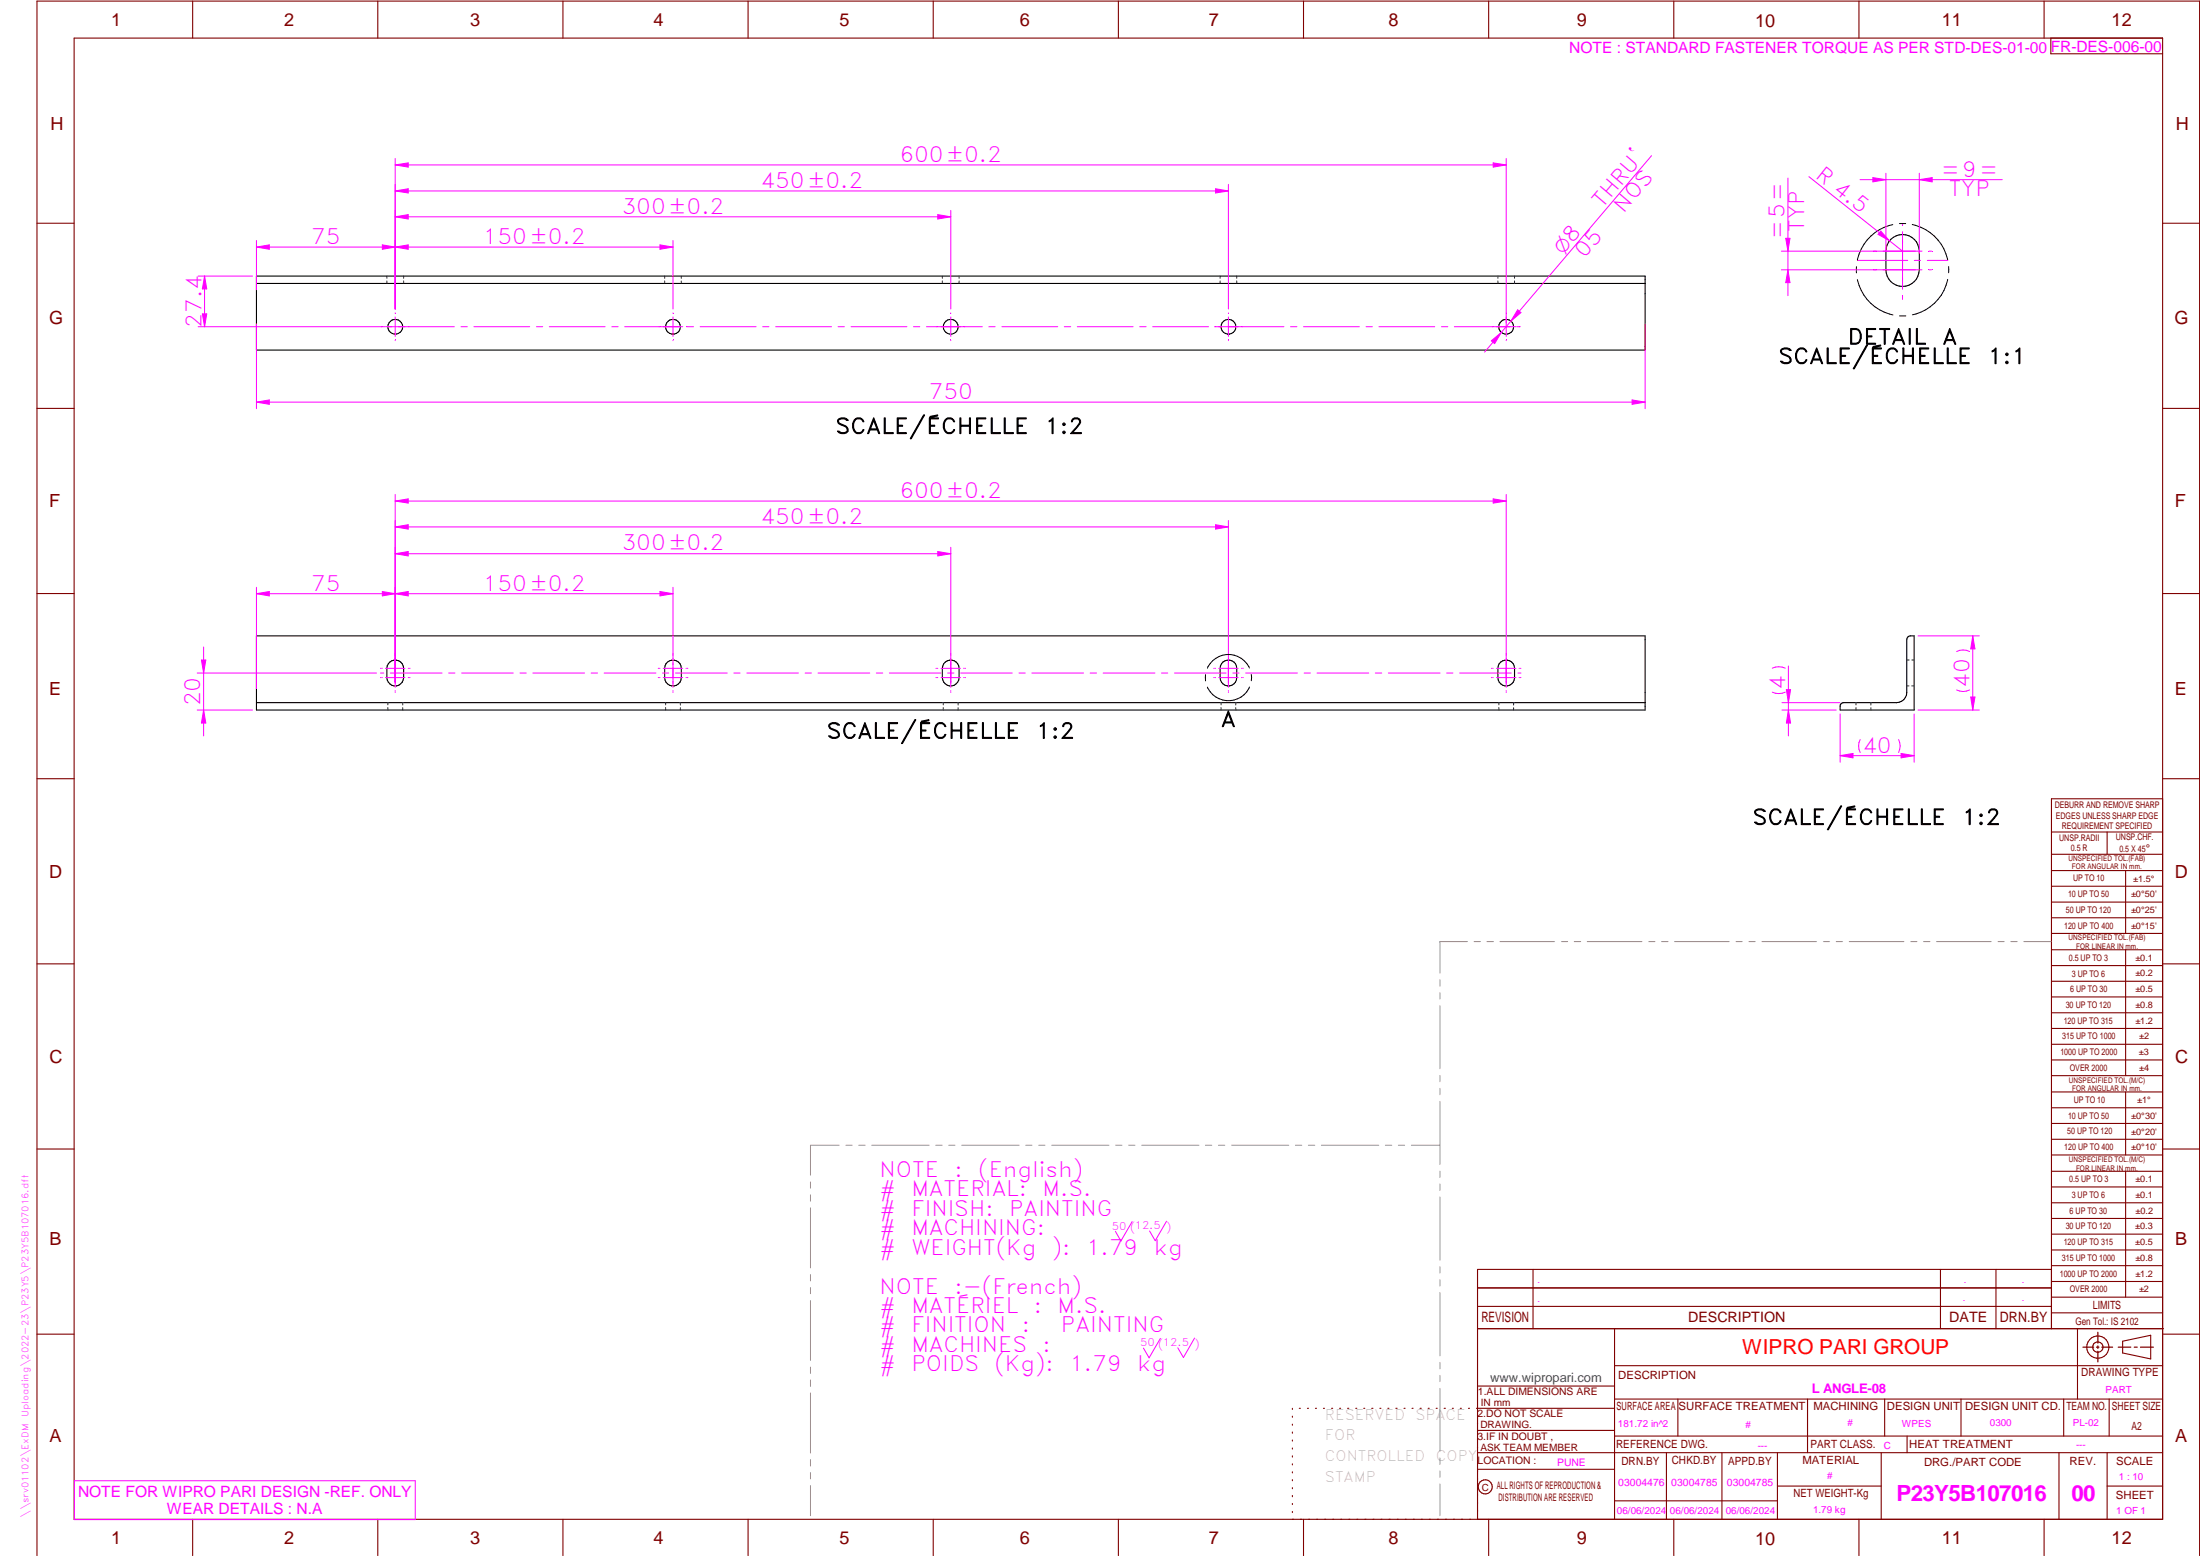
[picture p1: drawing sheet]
<svg xmlns="http://www.w3.org/2000/svg" width="594mm" height="420mm" viewBox="0 0 594 420" stroke-linecap="round" stroke-linejoin="round" font-family="sans-serif">
<g fill="none" stroke="#800000" stroke-width=".3">
<path d="M20 10.3h564v400h-564zM52 .3v10M102 .3v10M152 .3v10M202 .3v10M252 .3v10M302 .3v10M352 .3v10M402 .3v10M452 .3v10M502 .3v10M552 .3v10"/>
<path d="M553.8 10.3v4.2h30.2M10 60.3h10M584 60.3h10M10 110.3h10M584 110.3h10M10 160.3h10M584 160.3h10M10 210.3h10M584 215.7h-30v143.1M584 210.3h10M554 224.7h30M554 230.7h30"/>
<path d="M554 235.1h30M554 239.3h30M569 224.7v6M574 235.1v17M554 243.6h30M554 247.8h30M554 252.1h30M554 256.5h30M574 256.5v33.9M10 260.3h10M554 260.7h30M554 265h30"/>
<path d="M554 269.2h30M554 273.5h30M554 277.7h30M584 260.3h10M554 282h30M554 286.2h30M554 290.4h30M554 294.9h30M554 299.1h30M574 294.9v17M10 310.3h10M554 303.4h30"/>
<path d="M554 307.6h30M554 311.9h30M554 316.3h30M574 316.3v34M584 310.3h10M554 320.5h30M554 324.8h30M554 329h30M554 333.2h30M554 337.5h30M399 358.8h185.2M399 352.8h155"/>
<path d="M399 347.8h155M414 342.8v16M436 358.8v51.5M524 342.8v16M539 342.8v16M554 341.8h30M554 346h30M554 350.3h30M554 354.5h30M554 342.8h-155v67.5M561 358.8v19M10 360.3h10"/>
<path d="M399 374.3h37M436 377.8h148M453.1 377.8v10M488.1 377.8v14.5M508.9 377.8v10M529.5 377.8v10M557.3 377.8v10M569.5 377.8v10M573.2 362.2l7.6-1.6v6.3l-7.6-1.6zM584 368.8h-148M584 360.3h10M349 380.3v.3"/>
<path d="M349 382.4v.3M349 384.6v.3M349 386.7v.3M349 388.8v.3M349 391v.3M349 393.1v.3M349 395.3v.3M349 397.4v.3M349 399.5v.3M350.9 380.3h.2M353.1 380.3h.2M355.2 380.3h.3"/>
<path d="M357.4 380.3h.3M359.6 380.3h.3M361.7 380.3h.3M363.9 380.3h.3M366.1 380.3h.3M368.3 380.3h.2M370.4 380.3h.3M372.6 380.3h.3M374.8 380.3h.3M376.9 380.3h.4M379.1 380.3h.3M381.3 380.3h.3"/>
<path d="M383.4 380.3h.4M385.6 380.3h.3M387.8 380.3h.3M390 380.3h.3M392.2 380.3h.3M394.3 380.3h.3M396.5 380.3h.3M398.7 380.3h37.3M399 396.7h37M399 392.3h185M399 386.2h37M436 387.8h148"/>
<path d="M450 392.3v18M465 392.3v18M480 392.3v18M508 392.3v18M515 387.8v4.5M556 392.3v18M569 392.3v18M52 410.3v9.7M102 410.3v9.7M152 410.3v9.7M202 410.3v9.7M252 410.3v9.7"/>
<path d="M302 410.3v9.7M349 401.7v.3M349 403.8v.4M349 406v.3M349 408.1v.3M352 410.3v9.7M402 410.3v9.7M436 405.3h44M452 410.3v9.7M480 401.3h28M502 410.3v9.7M552 410.3v9.7"/>
<path d="M569 401.3h15M10 420v-419.7h584v419.7"/>
<circle cx="566.5" cy="363.7" r="1.39"/>
<circle cx="566.5" cy="363.8" r="3"/>
<circle cx="401.1" cy="401.5" r="1.9"/>
</g>
<g fill="none" stroke="#f0f" stroke-width=".27">
<path d="M104.1 88.2h5.2M106.7 85.6v5.2M106.7 176.5v.2M106.7 176.9v.1M106.7 177.8v7.8M181.7 177.8v7.8M181.7 176.5v.2M181.7 176.9v.1M256.7 177.8v7.8M256.7 176.5v.2M256.7 176.9v.1M331.7 177.8v7.8"/>
<path d="M331.7 176.5v.2M331.7 176.9v.1M406.7 176.5v.2M406.7 176.9v.1M406.7 177.8v7.8M102.7 181.7h.9M102.7 180.5h.2M102.7 183h.2M103.1 180.5h.1M103.1 183h.1M104.1 180.5h5.2M104.1 183h5.2"/>
<path d="M105.4 181.7h14M106.7 186.5v.1M106.7 186.8v.2M110.2 180.5h.2M110.2 183h.2M110.6 180.5h.1M110.6 183h.1M121.2 181.7h1.6M124.7 181.7h13.9M140.4 181.7h1.7M143.9 181.7h14M159.6 181.7h1.8"/>
<path d="M163.1 181.7h14M177.8 180.5h.1M177.8 183h.1M178.1 180.5h.1M178.1 183h.1M178.9 181.7h1.7M179.1 180.5h5.3M179.1 183h5.3M181.7 186.5v.1M181.7 186.8v.2M182.4 181.7h14M185.2 180.5h.2"/>
<path d="M185.2 183h.2M185.6 180.5h.2M185.6 183h.2M198.2 181.7h1.6M201.7 181.7h13.9M217.4 181.7h1.7M220.9 181.7h14M236.6 181.7h1.8M240.2 181.7h13.9M252.7 180.5h.2M252.7 183h.2M253.1 180.5h.1"/>
<path d="M253.1 183h.1M254.1 180.5h5.3M254.1 183h5.3M255.9 181.7h1.7M256.7 186.5v.1M256.7 186.8v.2M259.4 181.7h13.9M260.2 180.5h.1M260.2 183h.1M260.6 180.5h.1M260.6 183h.1M275.2 181.7h1.7"/>
<path d="M278.6 181.7h14M294.4 181.7h1.7M297.9 181.7h14M313.6 181.7h1.7M317.2 181.7h13.9M327.7 180.5h.2M327.7 183h.2M328.1 180.5h.1M328.1 183h.1M329.1 180.5h5.2M329.1 183h5.2M331.7 186.5v.1"/>
<path d="M331.7 186.8v.2M332.9 181.7h1.7M335.2 180.5h.2M335.2 183h.2M335.6 180.5h.1M335.6 183h.1M336.4 181.7h13.9M352.2 181.7h1.7M355.6 181.7h14M371.4 181.7h1.7M374.9 181.7h14M390.6 181.7h1.7"/>
<path d="M394.2 181.7h13.9M402.7 180.5h.2M402.7 183h.2M403.1 180.5h.1M403.1 183h.1M404.1 180.5h5.3M404.1 183h5.3M406.7 186.5v.1M406.7 186.8v.2M409.9 181.7h.8M410.2 180.5h.1M410.2 183h.1"/>
<path d="M410.5 180.5h.2M410.5 183h.2M305.7 329.9l-3 5.2-1.5-2.6M315 329.8l-3.1 5.2-1.5-2.6M313.3 361.4l-3 5.2-1.5-2.6M322.6 361.3l-3 5.3-1.6-2.7M20.1 399.8h92v10.5h-92z"/>
</g>
<g fill="none" stroke="#949494" stroke-width=".27">
<path d="M396.2 254.3h-7.4v8.5M398.1 254.3h1.6M401.5 254.3h1.8M405 254.3h14.8M421.6 254.3h1.7M425.1 254.3h1.7M428.6 254.3h14.8M445.2 254.3h1.7M448.7 254.3h1.7M452.2 254.3h14.8M468.8 254.3h1.7M472.3 254.3h1.7"/>
<path d="M475.8 254.3h14.8M492.4 254.3h1.7M495.8 254.3h1.8M499.4 254.3h14.7M516 254.3h1.6M519.4 254.3h1.8M522.9 254.3h14.8M539.5 254.3h1.7M543 254.3h1.7M546.5 254.3h7.4M388.8 264.5v1.8M388.8 268.1v1.6"/>
<path d="M388.8 271.6v17M388.8 290.4v1.7M388.8 293.9v1.7M388.8 297.4v17M218.9 319.2v1.6M226.6 309.2h-7.7v8.1M228.4 309.2h1.7M231.9 309.2h1.7M235.4 309.2h15.5M252.7 309.2h1.7M256.2 309.2h1.7M259.7 309.2h15.5"/>
<path d="M277 309.2h1.7M280.5 309.2h1.7M284 309.2h15.5M301.2 309.2h1.8M304.8 309.2h1.7M308.3 309.2h15.5M325.5 309.2h1.7M329.1 309.2h1.6M332.6 309.2h15.4M349.8 309.2h1.7M353.3 309.2h1.7M356.8 309.2h15.5"/>
<path d="M374.1 309.2h1.7M377.6 309.2h1.7M381.1 309.2h7.7M388.8 316.2v1.7M388.8 319.7v1.7M218.9 322.6v1.8M218.9 326.1v16.2M388.8 323.2v17.1M218.9 344.1v1.8M218.9 347.6v1.7M218.9 351.2v16.1M388.8 342.1v1.6"/>
<path d="M388.8 345.6v1.7M388.8 349v17.1M218.9 369.1v1.7M218.9 372.6v1.8M218.9 376.1v16.2M388.8 367.9v1.7M388.8 371.4v1.7M388.8 374.9v17M218.9 394.1v1.8M218.9 397.6v1.7M388.8 393.7v1.7M388.8 397.2v1.7"/>
<path d="M218.9 401.2v8.1M388.8 400.7v8.6"/>
</g>
<path d="M566.5 359.7v3M562.5 363.8h2.9M566.1 363.8h.7M566.5 363.4v.7M566.5 364.9v2.8M567.6 363.8h2.9M572 363.8h3.4M576.3 363.8h.8M578 363.8h3.5" fill="none" stroke="#800000" stroke-width=".34"/>
<g fill="none" stroke="#000" stroke-width=".3">
<path d="M69.3 74.5h374.9v20h-374.9zM69.3 76.5h374.9M69.3 171.7h374.9v20h-374.9zM105.3 178.8a2.26 2.26 0 0 1 2.4-.4 2.26 2.26 0 0 1 1.3 2.1v2.5a2.26 2.26 0 0 1-2.3 2.2 2.26 2.26 0 0 1-2.2-2.2l.1-3.2zM180.2 178.8a2.26 2.26 0 0 1 2.5-.4 2.26 2.26 0 0 1 1.3 2.1v2.5a2.24 2.24 0 0 1-2.3 2.2 2.24 2.24 0 0 1-2.2-2.2l.1-3.2zM255.3 178.8a2.26 2.26 0 0 1 2.4-.4 2.26 2.26 0 0 1 1.3 2.1v2.5a2.26 2.26 0 0 1-2.3 2.2 2.26 2.26 0 0 1-2.2-2.2v-2.5l.3-1.3zM330.2 178.8a2.26 2.26 0 0 1 2.4-.4 2.26 2.26 0 0 1 1.4 2.1v2.5a2.24 2.24 0 0 1-2.3 2.2 2.24 2.24 0 0 1-2.2-2.2l.1-3.2zM405.3 178.8a2.26 2.26 0 0 1 2.4-.4 2.26 2.26 0 0 1 1.3 2.1v2.5a2.24 2.24 0 0 1-2.3 2.2 2.24 2.24 0 0 1-2.2-2.2l.1-3.2zM69.3 189.7h374.9M497.2 190l.7-.3h14.2a2.75 2.75 0 0 0 2.8-2.7v-14.3a1.01 1.01 0 0 1 1-1h1v20h-20v-1.4z"/>
<circle cx="106.8" cy="88.2" r="1.99"/>
<circle cx="181.7" cy="88.2" r="1.99"/>
<circle cx="256.7" cy="88.2" r="1.99"/>
<circle cx="331.7" cy="88.2" r="1.99"/>
<circle cx="406.7" cy="88.2" r="1.99"/>
</g>
<g fill="none" stroke="#008000" stroke-width=".27">
<path d="M104.5 74.5v.6M104.5 75.9v.6M109 74.5v.6M109 75.9v.6M179.5 74.5v.6M179.5 75.9v.6M184 74.5v.6M184 75.9v.6M254.5 74.5v.6M254.5 75.9v.6M259 74.5v.6M259 75.9v.6"/>
<path d="M329.5 74.5v.6M329.5 75.9v.6M334 74.5v.6M334 75.9v.6M404.5 74.5v.6M404.5 75.9v.6M409 74.5v.6M409 75.9v.6M514.9 178.2h.6M516.2 178.2h.7M104.7 189.7v.6M104.7 191.1v.6"/>
<path d="M108.7 189.7v.7M108.7 191.1v.6M179.7 189.7v.6M179.7 191.1v.6M183.7 189.7v.7M183.7 191.1v.6M254.7 189.7v.6M254.7 191.1v.6M258.7 189.7v.7M258.7 191.1v.6M329.7 189.7v.6M329.7 191.1v.6"/>
<path d="M333.7 189.7v.7M333.7 191.1v.6M404.7 189.7v.6M404.7 191.1v.6M408.7 189.7v.7M408.7 191.1v.6M501.2 189.7v.6M501.2 191.1v.6M505.2 189.7v.7M505.2 191.1v.6M514.9 185.2h.6M516.2 185.2h.7"/>
</g>
<path d="M110.4 88.2h.1" fill="none" stroke="#f0f" stroke-width=".27"/>
<path d="M106.7 84.5v.1" fill="none" stroke="#f0f" stroke-width=".27"/>
<path d="M103 88.2h.1" fill="none" stroke="#f0f" stroke-width=".27"/>
<path d="M106.7 91.9v.1M179.1 88.2h5.3M181.7 85.6v5.2" fill="none" stroke="#f0f" stroke-width=".27"/>
<path d="M185.4 88.2h.1" fill="none" stroke="#f0f" stroke-width=".27"/>
<path d="M181.7 84.5v.1" fill="none" stroke="#f0f" stroke-width=".27"/>
<path d="M178 88.2h.1" fill="none" stroke="#f0f" stroke-width=".27"/>
<path d="M181.7 91.9v.1M254.1 88.2h5.3M256.7 85.6v5.2" fill="none" stroke="#f0f" stroke-width=".27"/>
<path d="M260.4 88.2h.1" fill="none" stroke="#f0f" stroke-width=".27"/>
<path d="M256.7 84.5v.1" fill="none" stroke="#f0f" stroke-width=".27"/>
<path d="M253 88.2h.1" fill="none" stroke="#f0f" stroke-width=".27"/>
<path d="M256.7 91.9v.1M329.1 88.2h5.2M331.7 85.6v5.2" fill="none" stroke="#f0f" stroke-width=".27"/>
<path d="M335.4 88.2h.1" fill="none" stroke="#f0f" stroke-width=".27"/>
<path d="M331.7 84.5v.1" fill="none" stroke="#f0f" stroke-width=".27"/>
<path d="M328 88.2h.1" fill="none" stroke="#f0f" stroke-width=".27"/>
<path d="M331.7 91.9v.1M404.1 88.2h5.3M406.7 85.6v5.2" fill="none" stroke="#f0f" stroke-width=".27"/>
<path d="M410.4 88.2h.1" fill="none" stroke="#f0f" stroke-width=".27"/>
<path d="M406.7 84.5v.1" fill="none" stroke="#f0f" stroke-width=".27"/>
<path d="M403 88.2h.1" fill="none" stroke="#f0f" stroke-width=".27"/>
<g fill="none" stroke="#f0f" stroke-width=".27">
<path d="M53.5 74.5h14.7M55.2 74.5l.6 3.5h-1.2zM53.5 88.2h50.4M105 88.2h.8M107.6 88.2h15.1M124.5 88.2h1.7M128 88.2h15M144.9 88.2h1.7M148.3 88.2h15.1M165.2 88.2h1.7M168.7 88.2h15.1M185.6 88.2h1.7"/>
<path d="M189.1 88.2h15.1M205.9 88.2h1.7M209.5 88.2h15M226.3 88.2h1.7M229.8 88.2h15.1M246.7 88.2h1.7M250.2 88.2h15.1M267 88.2h1.7M270.5 88.2h15.1M287.4 88.2h1.7M290.9 88.2h15.1M307.8 88.2h1.7"/>
<path d="M311.3 88.2h15M328.1 88.2h1.8M331.6 88.2h15.1M348.5 88.2h1.7M352 88.2h15.1M368.9 88.2h1.7M372.4 88.2h15M389.2 88.2h1.7M392.7 88.2h15.1M406.7 91.9v.1M409.6 88.2h.9"/>
</g>
<path d="M55.2 74.5l.6 3.5h-1.2z" fill="#f0f"/>
<path d="M54.6 84.8h1.2l-.6 3.4z" fill="none" stroke="#f0f" stroke-width=".27"/>
<path d="M54.6 84.8h1.2l-.6 3.4z" fill="#f0f"/>
<path d="M55.2 74.5v13.7M69.3 64.9v13.3M69.3 66.7l3.4-.6v1.2zM106.7 64.9v18.5" fill="none" stroke="#f0f" stroke-width=".27"/>
<path d="M69.3 66.7l3.4-.6v1.2z" fill="#f0f"/>
<path d="M103.2 66.1l3.5 .6-3.5 .6z" fill="none" stroke="#f0f" stroke-width=".27"/>
<path d="M103.2 66.1l3.5 .6-3.5 .6z" fill="#f0f"/>
<path d="M69.3 66.7h37.4M106.7 64.9v18.5M106.7 66.7l3.5-.6v1.2zM181.7 64.9v18.5" fill="none" stroke="#f0f" stroke-width=".27"/>
<path d="M106.7 66.7l3.5-.6v1.2z" fill="#f0f"/>
<path d="M178.2 66.1l3.5 .6-3.5 .6z" fill="none" stroke="#f0f" stroke-width=".27"/>
<path d="M178.2 66.1l3.5 .6-3.5 .6z" fill="#f0f"/>
<path d="M106.7 58.5l3.5-.5v1.1zM106.7 56.8v26.6M256.7 56.8v26.6M106.7 66.7h75" fill="none" stroke="#f0f" stroke-width=".27"/>
<path d="M106.7 58.5l3.5-.5v1.1z" fill="#f0f"/>
<path d="M253.2 58l3.5 .5-3.5 .6z" fill="none" stroke="#f0f" stroke-width=".27"/>
<path d="M253.2 58l3.5 .5-3.5 .6z" fill="#f0f"/>
<path d="M106.7 51.6l3.5-.6v1.1zM106.7 58.5h150M106.7 49.8v33.6M331.7 49.8v33.6" fill="none" stroke="#f0f" stroke-width=".27"/>
<path d="M106.7 51.6l3.5-.6v1.1z" fill="#f0f"/>
<path d="M328.2 51l3.5 .6-3.5 .5z" fill="none" stroke="#f0f" stroke-width=".27"/>
<path d="M328.2 51l3.5 .6-3.5 .5z" fill="#f0f"/>
<path d="M106.7 44.5l3.5-.5v1.1zM106.7 51.6h225M106.7 42.8v40.6M406.7 42.8v44.4" fill="none" stroke="#f0f" stroke-width=".27"/>
<path d="M106.7 44.5l3.5-.5v1.1z" fill="#f0f"/>
<path d="M403.2 44l3.5 .5-3.5 .6z" fill="none" stroke="#f0f" stroke-width=".27"/>
<path d="M403.2 44l3.5 .5-3.5 .6z" fill="#f0f"/>
<path d="M106.7 44.5h300M53.2 181.7h48.5M53.2 191.7h15M55 191.7l.6 3.5h-1.2z" fill="none" stroke="#f0f" stroke-width=".27"/>
<path d="M55 191.7l.6 3.5h-1.2z" fill="#f0f"/>
<path d="M54.4 178.2h1.2l-.6 3.5z" fill="none" stroke="#f0f" stroke-width=".27"/>
<path d="M54.4 178.2h1.2l-.6 3.5z" fill="#f0f"/>
<path d="M69.3 158.6v27.3M106.7 158.6v25.6M55 174.7v24M69.3 160.3l3.4-.6v1.2z" fill="none" stroke="#f0f" stroke-width=".27"/>
<path d="M69.3 160.3l3.4-.6v1.2z" fill="#f0f"/>
<path d="M103.2 159.7l3.5 .6-3.5 .6z" fill="none" stroke="#f0f" stroke-width=".27"/>
<path d="M103.2 159.7l3.5 .6-3.5 .6z" fill="#f0f"/>
<path d="M106.7 158.6v25.6M181.7 158.6v19.3M69.3 160.3h37.4M106.7 160.3l3.5-.6v1.2z" fill="none" stroke="#f0f" stroke-width=".27"/>
<path d="M106.7 160.3l3.5-.6v1.2z" fill="#f0f"/>
<path d="M178.2 159.7l3.5 .6-3.5 .6z" fill="none" stroke="#f0f" stroke-width=".27"/>
<path d="M178.2 159.7l3.5 .6-3.5 .6z" fill="#f0f"/>
<path d="M106.7 149.5l3.5-.6v1.2zM106.7 147.8v36.4M256.7 147.8v36.4M106.7 160.3h75" fill="none" stroke="#f0f" stroke-width=".27"/>
<path d="M106.7 149.5l3.5-.6v1.2z" fill="#f0f"/>
<path d="M253.2 148.9l3.5 .6-3.5 .6z" fill="none" stroke="#f0f" stroke-width=".27"/>
<path d="M253.2 148.9l3.5 .6-3.5 .6z" fill="#f0f"/>
<path d="M106.7 142.3l3.5-.6v1.2zM106.7 149.5h150M106.7 140.5v43.7M331.7 140.5v43.7" fill="none" stroke="#f0f" stroke-width=".27"/>
<path d="M106.7 142.3l3.5-.6v1.2z" fill="#f0f"/>
<path d="M328.2 141.7l3.5 .6-3.5 .6z" fill="none" stroke="#f0f" stroke-width=".27"/>
<path d="M328.2 141.7l3.5 .6-3.5 .6z" fill="#f0f"/>
<path d="M106.7 135.3l3.5-.6v1.1zM106.7 133.5v50.7M406.7 133.5v50.7M106.7 142.3h225" fill="none" stroke="#f0f" stroke-width=".27"/>
<path d="M106.7 135.3l3.5-.6v1.1z" fill="#f0f"/>
<path d="M403.2 134.7l3.5 .6-3.5 .5z" fill="none" stroke="#f0f" stroke-width=".27"/>
<path d="M403.2 134.7l3.5 .6-3.5 .5z" fill="#f0f"/>
<path d="M106.7 135.3h300M517.9 171.7h16.6M528.4 175.9a3.9 3.9 0 0 1 3.5 0M517.9 191.7h16.6M531.9 186.3a3.9 3.9 0 0 1-3.5 0M532.2 188.2h1.1l-.6 3.5z" fill="none" stroke="#f0f" stroke-width=".27"/>
<path d="M532.2 188.2h1.1l-.6 3.5z" fill="#f0f"/>
<path d="M532.7 171.7l.6 3.5h-1.1z" fill="none" stroke="#f0f" stroke-width=".27"/>
<path d="M532.7 171.7l.6 3.5h-1.1z" fill="#f0f"/>
<path d="M532.7 171.7v20M496.9 192.8v13M502.3 199.7a3.9 3.9 0 0 0 0 3.5M512.7 199.7a3.9 3.9 0 0 1 0 3.5M516.9 192.8v13M513.4 203.5l3.5 .5-3.5 .6z" fill="none" stroke="#f0f" stroke-width=".27"/>
<path d="M513.4 203.5l3.5 .5-3.5 .6z" fill="#f0f"/>
<path d="M496.9 204l3.5-.5v1.1z" fill="none" stroke="#f0f" stroke-width=".27"/>
<path d="M496.9 204l3.5-.5v1.1z" fill="#f0f"/>
<path d="M478.6 180.4a4.2 4.2 0 0 1 3.5 0M481.2 191.7h14.6M481.2 189.7h15.6M482.1 186.9a4.2 4.2 0 0 1-3.5 0M482.9 191.7l.6 3.5h-1.1zM496.9 204h20" fill="none" stroke="#f0f" stroke-width=".27"/>
<path d="M482.9 191.7l.6 3.5h-1.1z" fill="#f0f"/>
<path d="M482.4 186.2h1.1l-.6 3.5z" fill="none" stroke="#f0f" stroke-width=".27"/>
<path d="M482.4 186.2h1.1l-.6 3.5z" fill="#f0f"/>
<path d="M508.5 72.9h10.5M513.8 67.6v10.5M482.9 179.8v18.9" fill="none" stroke="#f0f" stroke-width=".27"/>
<path d="M325.5 182.2v1.7M337.4 185.5a6.2 6.2 0 0 1-5.7 3.7 6.2 6.2 0 0 1-5.7-3.7M337.4 180.4a6.2 6.2 0 0 0-5.7-3.7 6.2 6.2 0 0 0-5.7 3.7M337.9 182.1v1.7" fill="none" stroke="#000" stroke-width=".27"/>
<path d="M510.6 64.6a4.5 4.5 0 0 1 4.9-.9 4.5 4.5 0 0 1 2.8 4.1v5.1a4.5 4.5 0 0 1-4.5 4.4 4.5 4.5 0 0 1-4.5-4.4v-5.1a4.6 4.6 0 0 1 1.3-3.2z" fill="none" stroke="#000" stroke-width=".3"/>
<path d="M520.9 72.9h.7" fill="none" stroke="#f0f" stroke-width=".27"/>
<path d="M513.8 65v.7" fill="none" stroke="#f0f" stroke-width=".27"/>
<path d="M505.9 72.9h.7" fill="none" stroke="#f0f" stroke-width=".27"/>
<path d="M508.5 67.8h10.5M513.8 62.6v10.5M513.8 80v.6M513.8 80.8v.1" fill="none" stroke="#f0f" stroke-width=".27"/>
<path d="M520.9 67.8h.7" fill="none" stroke="#f0f" stroke-width=".27"/>
<path d="M513.8 60.4v.3" fill="none" stroke="#f0f" stroke-width=".27"/>
<path d="M505.9 67.8h.7" fill="none" stroke="#f0f" stroke-width=".27"/>
<path d="M513.8 75v.6" fill="none" stroke="#f0f" stroke-width=".27"/>
<path d="M505.7 48l3.6 .5-3.6 .6zM509.3 46.8v21.2M518.3 46.8v21.6M501.6 70.3h13.5M516.9 70.3h1.7M520.4 70.3h5.6" fill="none" stroke="#f0f" stroke-width=".27"/>
<path d="M501.3 72v1.7M501.6 75.5a12.4 12.4 0 0 0 9.6 9.5M511.1 60.7a12.4 12.4 0 0 0-9.5 9.5M512.9 60.4h1.7M516.4 60.6a12.4 12.4 0 0 1 9.5 9.6M525.9 75.4a12.3 12.3 0 0 1-9.5 9.6M526.2 72v1.7M512.9 85.3h1.7" fill="none" stroke="#000" stroke-width=".27"/>
<path d="M505.7 48l3.6 .5-3.6 .6z" fill="#f0f"/>
<path d="M518.3 48.5l3.5-.5v1.1z" fill="none" stroke="#f0f" stroke-width=".27"/>
<path d="M518.3 48.5l3.5-.5v1.1z" fill="#f0f"/>
<path d="M502.3 48.5h38.4M481 67.8h36.2M481 72.9h36.2M482.2 64.3h1.2l-.6 3.5z" fill="none" stroke="#f0f" stroke-width=".27"/>
<path d="M482.2 64.3h1.2l-.6 3.5z" fill="#f0f"/>
<path d="M482.8 72.9l.6 3.4h-1.2z" fill="none" stroke="#f0f" stroke-width=".27"/>
<path d="M482.8 72.9l.6 3.4h-1.2z" fill="#f0f"/>
<path d="M482.8 48.1v31.7M488.5 47.7l25.3 20.1M507.9 62.4l2.3 2.6-3.1-1.7z" fill="none" stroke="#f0f" stroke-width=".27"/>
<path d="M507.9 62.4l2.3 2.6-3.1-1.7z" fill="#f0f"/>
<path d="M446 42l-45.1 53.1M402.7 92l2.7-2.3-1.8 3.1z" fill="none" stroke="#f0f" stroke-width=".27"/>
<path d="M402.7 92l2.7-2.3-1.8 3.1z" fill="#f0f"/>
<path d="M409.8 83.7l.9 .7-2.7 2.3z" fill="none" stroke="#f0f" stroke-width=".27"/>
<path d="M409.8 83.7l.9 .7-2.7 2.3z" fill="#f0f"/>
<path d="M69.3 87.5v22.9M444.2 87.5v22.9M69.3 108.6l3.4-.6v1.2z" fill="none" stroke="#f0f" stroke-width=".27"/>
<path d="M69.3 108.6l3.4-.6v1.2z" fill="#f0f"/>
<path d="M440.7 108l3.5 .6-3.5 .6z" fill="none" stroke="#f0f" stroke-width=".27"/>
<path d="M440.7 108l3.5 .6-3.5 .6z" fill="#f0f"/>
<path d="M69.3 108.6h374.9" fill="none" stroke="#f0f" stroke-width=".27"/>
<g font-size="6" fill="#f0f">
<text x="512.1" y="405.2">P23Y5B107016</text>
<text x="559.4" y="405.2">00</text>
</g>
<g font-size="5.7" fill="#f0f">
<text x="242.9" y="43.7">600±0.2</text>
<text x="490" y="47.8" transform="rotate(38 490 47.8)">R 4.5</text>
<text x="524.2" y="47.7">=9=</text>
<text x="205.4" y="50.7">450±0.2</text>
<text x="526.2" y="52.9">TYP</text>
<text x="167.9" y="57.7">300±0.2</text>
<text x="432.6" y="56.4" transform="rotate(-50 432.6 56.4)">THRU`</text>
<text x="438.4" y="57.7" transform="rotate(-50 438.4 57.7)">NOS</text>
<text x="84" y="65.8">75</text>
<text x="130.4" y="65.8">150±0.2</text>
<text x="481.9" y="64.6" transform="rotate(-90 481.9 64.6)">=5=</text>
<text x="487.2" y="62.6" transform="rotate(-90 487.2 62.6)">TYP</text>
<text x="427.9" y="70.1" transform="rotate(-50 427.9 70.1)">05</text>
<text x="54.4" y="88.4" transform="rotate(-90 54.4 88.4)">27.4</text>
<text x="250.8" y="107.7">750</text>
<text x="242.9" y="134.4">600±0.2</text>
<text x="205.4" y="141.4">450±0.2</text>
<text x="167.9" y="148.6">300±0.2</text>
<text x="84" y="159.5">75</text>
<text x="130.4" y="159.5">150±0.2</text>
<text x="531.9" y="185.7" transform="rotate(-90 531.9 185.7)">40</text>
<text x="54.1" y="190.7" transform="rotate(-90 54.1 190.7)">20</text>
<text x="482.1" y="186.3" transform="rotate(-90 482.1 186.3)">4</text>
<text x="502.9" y="203.2">40</text>
<text x="237.5" y="317.8">NOTE</text>
<text x="257.7" y="317.8">:</text>
<text x="264.1" y="317.8">(English)</text>
<text x="237.5" y="323">#</text>
<text x="246.1" y="323">MATERIAL:</text>
<text x="281.5" y="323">M.S.</text>
<text x="237.5" y="328.3">#</text>
<text x="246.1" y="328.3">FINISH:</text>
<text x="272.5" y="328.3">PAINTING</text>
<text x="237.5" y="333.5">#</text>
<text x="246.1" y="333.5">MACHINING:</text>
<text x="237.5" y="338.8">#</text>
<text x="246.1" y="338.8">WEIGHT(Kg</text>
<text x="284" y="338.8">):</text>
<text x="293.3" y="338.8">1.79</text>
<text x="311.6" y="338.8">kg</text>
<text x="237.5" y="349.3">NOTE</text>
<text x="257.7" y="349.3">:-(French)</text>
<text x="237.5" y="354.5">#</text>
<text x="237.5" y="359.8">#</text>
<text x="246.1" y="359.8">FINITION</text>
<text x="246.1" y="354.5">MATÉRIEL</text>
<text x="275.9" y="359.8">:</text>
<text x="279.2" y="354.5">:</text>
<text x="285.6" y="354.5">M.S.</text>
<text x="286.5" y="359.8">PAINTING</text>
<text x="237.5" y="365">#</text>
<text x="246.1" y="365">MACHINES</text>
<text x="281.5" y="365">:</text>
<text x="237.5" y="370.3">#</text>
<text x="246.1" y="370.3">POIDS</text>
<text x="268.5" y="370.3">(Kg):</text>
<text x="288.8" y="370.3">1.79</text>
<text x="307.1" y="370.3">kg</text>
</g>
<g font-size="5.7">
<text x="499" y="93">DETAIL</text>
<text x="524.5" y="93">A</text>
<text x="480.2" y="98.2">SCALE/ÉCHELLE</text>
<text x="536.8" y="98.2">1:1</text>
<text x="225.6" y="117.1">SCALE/ÉCHELLE</text>
<text x="282.1" y="117.1">1:2</text>
<text x="329.7" y="196.2">A</text>
<text x="223.2" y="199.4">SCALE/ÉCHELLE</text>
<text x="279.8" y="199.4">1:2</text>
<text x="473.2" y="222.7">SCALE/ÉCHELLE</text>
<text x="529.8" y="222.7">1:2</text>
</g>
<text font-size="5.6" fill="#f00" x="470.5" y="365.5">WIPRO PARI GROUP</text>
<text font-size="5.4" fill="#f0f" x="422.1" y="68.8" transform="rotate(-50 422.1 68.8)">O8</text>
<g font-size="4.9" fill="#800000">
<text x="30" y="6.9">1</text>
<text x="76.7" y="6.9">2</text>
<text x="127" y="6.9">3</text>
<text x="176.5" y="6.9">4</text>
<text x="226.7" y="6.9">5</text>
<text x="275.4" y="6.9">6</text>
<text x="326.4" y="6.9">7</text>
<text x="375" y="6.9">8</text>
<text x="425.8" y="6.9">9</text>
<text x="473.9" y="7.3">10</text>
<text x="524.3" y="6.9">11</text>
<text x="570.2" y="6.9">12</text>
<text x="13.6" y="35.1">H</text>
<text x="587.6" y="35.1">H</text>
<text x="13.2" y="87.5">G</text>
<text x="587.2" y="87.5">G</text>
<text x="13.2" y="137">F</text>
<text x="587.2" y="137">F</text>
<text x="13.2" y="187.6">E</text>
<text x="587.2" y="187.6">E</text>
<text x="13.2" y="237">D</text>
<text x="587.2" y="237">D</text>
<text x="13.4" y="287.1">C</text>
<text x="587.4" y="287.1">C</text>
<text x="13.4" y="336.2">B</text>
<text x="587.4" y="336.2">B</text>
<text x="13.4" y="389.3">A</text>
<text x="587.4" y="389.3">A</text>
<text x="30" y="416.9">1</text>
<text x="76.7" y="416.9">2</text>
<text x="127" y="416.9">3</text>
<text x="176.5" y="416.9">4</text>
<text x="226.7" y="416.9">5</text>
<text x="275.4" y="416.9">6</text>
<text x="326.4" y="416.9">7</text>
<text x="375" y="416.9">8</text>
<text x="425.8" y="416.9">9</text>
<text x="473.9" y="417.3">10</text>
<text x="524.3" y="416.9">11</text>
<text x="570.2" y="416.9">12</text>
</g>
<g font-size="4.2" fill="#f0f">
<text x="423.7" y="14.3">NOTE : STANDARD FASTENER TORQUE AS PER STD-DES-01-00</text>
<text x="553.8" y="14">FR-DES-006-00</text>
<text x="21.1" y="404.3">NOTE FOR WIPRO PARI DESIGN -REF. ONLY</text>
<text x="45.1" y="408.8">WEAR DETAILS : N.A</text>
</g>
<g font-size="3.9" fill="#800000">
<text x="400" y="357.1">REVISION</text>
<text x="455.9" y="357.1">DESCRIPTION</text>
<text x="526.4" y="357.1">DATE</text>
<text x="540" y="357.1">DRN.BY</text>
</g>
<g font-size="3.9" fill="#c0c0c0">
<text x="357.8" y="383.3">RESERVED</text>
<text x="382.3" y="383.3">SPACE</text>
<text x="357.8" y="388.9">FOR</text>
<text x="357.8" y="394.5">CONTROLLED</text>
<text x="387.8" y="394.5">COPY</text>
<text x="357.8" y="400">STAMP</text>
</g>
<text font-size="3.6" fill="#f0f" x="489.3" y="376.1">L ANGLE-08</text>
<text font-size="3.5" fill="#00f" x="402.4" y="373.3">www.wipropari.com</text>
<g font-size="3.1" fill="#800000">
<text x="565.1" y="353.5">LIMITS</text>
<text x="562" y="371.7">DRAWING TYPE</text>
<text x="437" y="372.3">DESCRIPTION</text>
<text x="436.5" y="380.8">SURFACE AREA</text>
<text x="453.3" y="380.8">SURFACE TREATMENT</text>
<text x="489.7" y="380.8">MACHINING</text>
<text x="509.5" y="380.8">DESIGN UNIT</text>
<text x="530.6" y="380.8">DESIGN UNIT CD.</text>
<text x="558" y="380.6">TEAM NO.</text>
<text x="570.3" y="380.7">SHEET SIZE</text>
<text x="575.6" y="386.1">A2</text>
<text x="436.4" y="391.1">REFERENCE DWG.</text>
<text x="437.8" y="395.5">DRN.BY</text>
<text x="451.4" y="395.4">CHKD.BY</text>
<text x="466.6" y="395.5">APPD.BY</text>
<text x="486.7" y="395.4">MATERIAL</text>
<text x="488.9" y="390.9">PART CLASS.</text>
<text x="515.6" y="390.9">HEAT TREATMENT</text>
<text x="519.6" y="395.9">DRG./PART CODE</text>
<text x="558.9" y="395.5">REV.</text>
<text x="571.4" y="395.6">SCALE</text>
<text x="484.3" y="404.2">NET WEIGHT-Kg</text>
<text x="571.4" y="404.7">SHEET</text>
</g>
<text font-size="3" fill="#800000" x="579.5" y="230.1">°</text>
<g font-size="2.8" fill="#f0f">
<text x="300.3" y="332.1">50 (12.5 )</text>
<text x="307.8" y="363.6">50 (12.5 )</text>
<text x="420.5" y="396">PUNE</text>
<text x="437" y="401.2">03004476</text>
<text x="451.3" y="401.2">03004785</text>
<text x="466.3" y="401.2">03004785</text>
</g>
<g font-size="2.8" fill="#800000">
<text x="560.4" y="357.7">Gen Tol.: IS 2102</text>
<text x="399.1" y="376.6">1.ALL DIMENSIONS ARE</text>
<text x="399" y="382.7">2.DO NOT SCALE</text>
<text x="399" y="388.7">3.IF IN DOUBT ,</text>
<text x="399" y="395.4">LOCATION :</text>
<text x="404.2" y="402">ALL RIGHTS OF REPRODUCTION &amp;</text>
<text x="404.7" y="405.4">DISTRIBUTION ARE RESERVED</text>
</g>
<g font-size="2.7" fill="#f0f">
<text x="568.6" y="376.2">PART</text>
<text x="436.9" y="385.4">181.72 in^2</text>
<text x="471.4" y="385.5">#</text>
<text x="498.9" y="385">#</text>
<text x="513.6" y="385.3">WPES</text>
<text x="537.3" y="385.1">0300</text>
<text x="559.7" y="385.1">PL-02</text>
<text x="474.6" y="391.2">---</text>
<text x="508.7" y="391.2">C</text>
<text x="560.6" y="391.1">---</text>
<text x="493.4" y="399.5">#</text>
<text x="572.1" y="399.7">1 : 10</text>
<text x="436.6" y="408.7">06/06/2024</text>
<text x="450.9" y="408.8">06/06/2024</text>
<text x="466" y="408.9">06/06/2024</text>
<text x="489.6" y="408.5">1.79 kg</text>
<text x="571.4" y="408.7">1 OF 1</text>
</g>
<g font-size="2.7" fill="#800000">
<text x="399.9" y="379.7">IN mm</text>
<text x="399.7" y="385.7">DRAWING.</text>
<text x="399.7" y="391.8">ASK TEAM MEMBER</text>
<text x="400.1" y="402.5">C</text>
</g>
<g font-size="2.5" fill="#800000">
<text x="554.9" y="218.3">DEBURR AND REMOVE SHARP</text>
<text x="555.2" y="221">EDGES UNLESS SHARP EDGE</text>
<text x="556.1" y="227.1">UNSP.RADII</text>
<text x="556.8" y="223.8">REQUIREMENT SPECIFIED</text>
<text x="571.4" y="226.9">UNSP.CHF.</text>
<text x="559.2" y="229.9">0.5 R</text>
<text x="572.3" y="230.1">0.5 X 45</text>
<text x="559.8" y="238">UP TO 10</text>
<text x="576.1" y="238.1">±1.5°</text>
<text x="558.5" y="242.2">10 UP TO 50</text>
<text x="575.5" y="242.3">±0°50'</text>
<text x="557.4" y="250.7">120 UP TO 400</text>
<text x="557.9" y="246.5">50 UP TO 120</text>
<text x="575.5" y="250.7">±0°15'</text>
<text x="575.5" y="246.5">±0°25'</text>
<text x="558.7" y="259.4">0.5 UP TO 3</text>
<text x="559.5" y="263.7">3 UP TO 6</text>
<text x="576.6" y="263.6">±0.2</text>
<text x="576.6" y="259.4">±0.1</text>
<text x="559" y="267.9">6 UP TO 30</text>
<text x="576.6" y="267.9">±0.5</text>
<text x="557.8" y="272.2">30 UP TO 120</text>
<text x="576.6" y="272.2">±0.8</text>
<text x="556.9" y="280.7">315 UP TO 1000</text>
<text x="557.3" y="276.4">120 UP TO 315</text>
<text x="576.6" y="276.4">±1.2</text>
<text x="577.7" y="280.7">±2</text>
<text x="556.4" y="284.9">1000 UP TO 2000</text>
<text x="577.6" y="284.9">±3</text>
<text x="558.9" y="289.2">OVER 2000</text>
<text x="577.7" y="289.3">±4</text>
<text x="560" y="297.9">UP TO 10</text>
<text x="577.1" y="297.9">±1°</text>
<text x="558.5" y="302.1">10 UP TO 50</text>
<text x="575.5" y="302.1">±0°30'</text>
<text x="557.4" y="310.6">120 UP TO 400</text>
<text x="558.2" y="306.3">50 UP TO 120</text>
<text x="575.5" y="310.6">±0°10'</text>
<text x="575.5" y="306.4">±0°20'</text>
<text x="558.8" y="319.2">0.5 UP TO 3</text>
<text x="559.4" y="323.4">3 UP TO 6</text>
<text x="576.6" y="319.2">±0.1</text>
<text x="576.6" y="323.5">±0.1</text>
<text x="558.9" y="327.7">6 UP TO 30</text>
<text x="576.7" y="327.7">±0.2</text>
<text x="557.8" y="332">30 UP TO 120</text>
<text x="576.6" y="332">±0.3</text>
<text x="556.8" y="340.5">315 UP TO 1000</text>
<text x="557.3" y="336.3">120 UP TO 315</text>
<text x="576.6" y="336.3">±0.5</text>
<text x="576.6" y="340.5">±0.8</text>
<text x="556.2" y="344.7">1000 UP TO 2000</text>
<text x="576.6" y="344.7">±1.2</text>
<text x="558.9" y="349">OVER 2000</text>
<text x="577.6" y="349">±2</text>
</g>
<g font-size="2.5" fill="#f0f">
<text x="415.2" y="346.4">.</text>
<text x="530.3" y="346.5">.</text>
<text x="545.9" y="346.4">.</text>
<text x="415.2" y="351.5">.</text>
<text x="530" y="351.3">.</text>
<text x="545.9" y="351.4">.</text>
</g>
<g font-size="2.4" fill="#f0f">
<text x="7.7" y="382.7" transform="rotate(-90 7.7 382.7)">Uploading\2022-23\P23Y5\P23Y5B107016.dft</text>
<text x="7.7" y="409.8" transform="rotate(-90 7.7 409.8)">\\srv01102\ExDM</text>
</g>
<g font-size="2.1" fill="#800000">
<text x="558.5" y="232.4">UNSPECIFIED TOL.(FAB)</text>
<text x="559.5" y="234.7">FOR ANGULAR IN mm.</text>
<text x="558.6" y="253.9">UNSPECIFIED TOL.(FAB)</text>
<text x="560.7" y="256.3">FOR LINEAR IN mm.</text>
<text x="558.7" y="292.3">UNSPECIFIED TOL.(M/C)</text>
<text x="559.6" y="294.7">FOR ANGULAR IN mm.</text>
<text x="558.7" y="313.7">UNSPECIFIED TOL.(M/C)</text>
<text x="560.6" y="316.1">FOR LINEAR IN mm.</text>
</g>
</svg>
